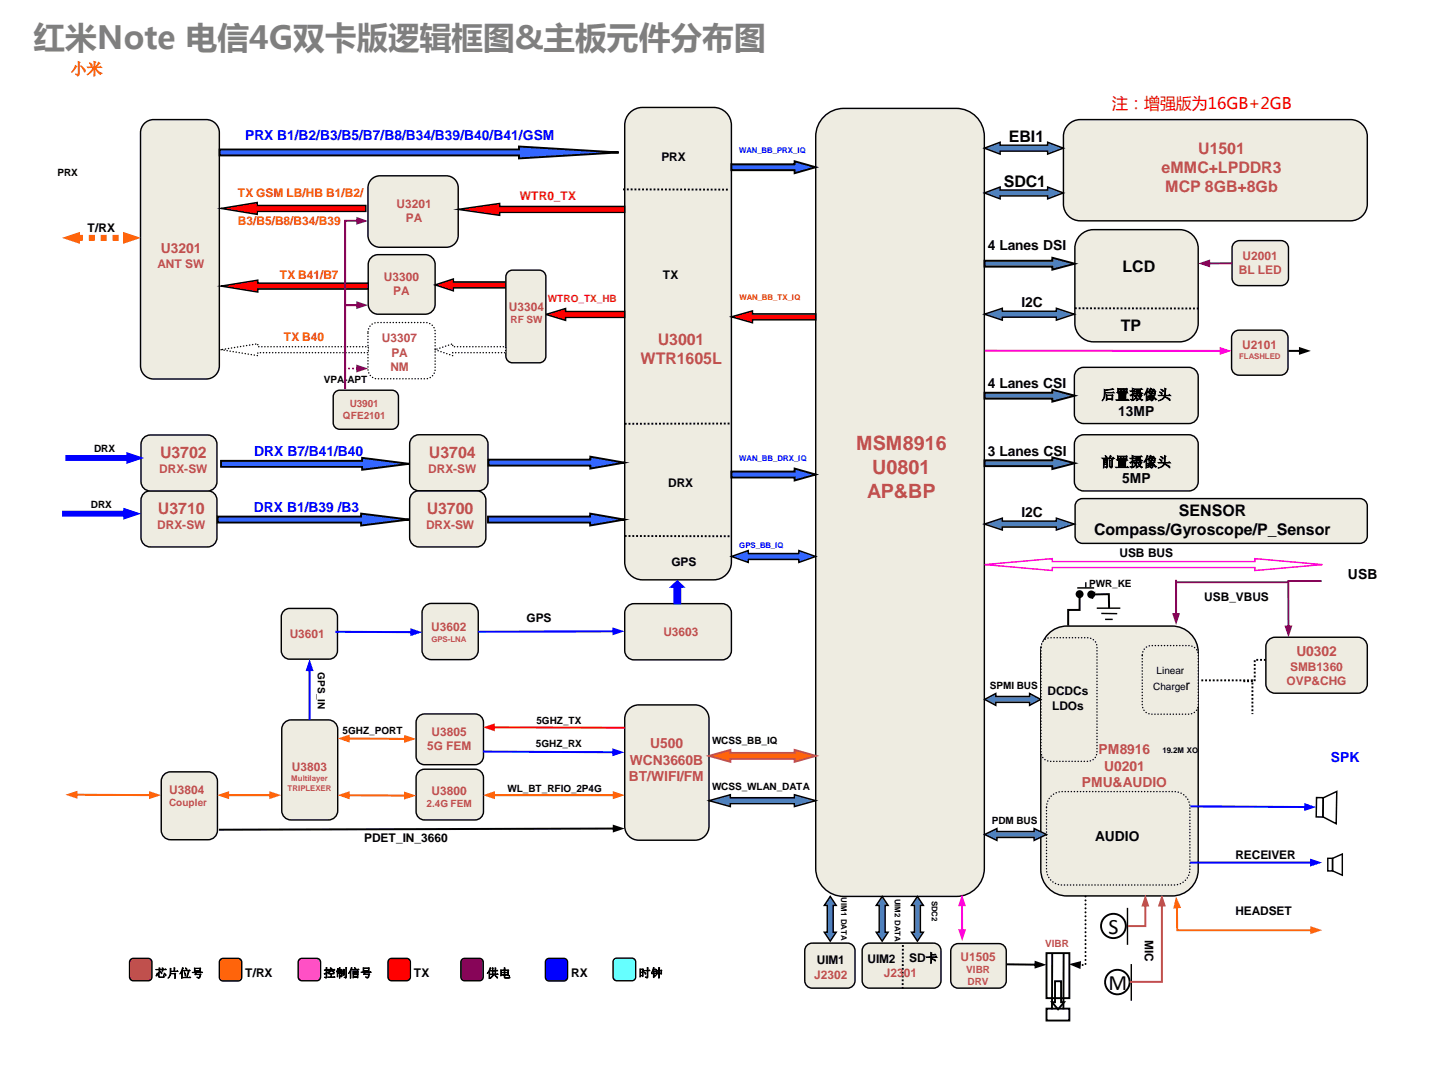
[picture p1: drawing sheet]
<svg xmlns="http://www.w3.org/2000/svg" width="254mm" height="190mm" viewBox="0 0 254 190" stroke-linecap="round" stroke-linejoin="round" font-family="sans-serif">
<path d="M146.2 21a5 5 0 0 1 3.8-1.7h20a5 5 0 0 1 5 5v130a5 5 0 0 1-5 5h-20a5 5 0 0 1-5-5v-130a5 5 0 0 1 1.2-3.3z" fill-rule="evenodd" fill="#eeece1"/>
<path d="M146.2 21a5 5 0 0 1 3.8-1.7h20a5 5 0 0 1 5 5v130a5 5 0 0 1-5 5h-20a5 5 0 0 1-5-5v-130a5 5 0 0 1 1.2-3.3z" fill="none" stroke="#000" stroke-width=".25"/>
<path d="M112 20a3.2 3.2 0 0 1 2.2-.9h12.6a3.2 3.2 0 0 1 3.2 3.2v77.6a3.2 3.2 0 0 1-3.2 3.1h-12.6a3.2 3.2 0 0 1-3.2-3.1v-77.6a3.2 3.2 0 0 1 1-2.3z" fill-rule="evenodd" fill="#eeece1"/>
<path d="M112 20a3.2 3.2 0 0 1 2.2-.9h12.6a3.2 3.2 0 0 1 3.2 3.2v77.6a3.2 3.2 0 0 1-3.2 3.1h-12.6a3.2 3.2 0 0 1-3.2-3.1v-77.6a3.2 3.2 0 0 1 1-2.3z" fill="none" stroke="#000" stroke-width=".25"/>
<path d="M189.7 22.4a2.99 2.99 0 0 1 2.3-1.1h48a3 3 0 0 1 3 2.9v12a3 3 0 0 1-3 3h-48a3 3 0 0 1-3-3v-12l.1-.6z" fill-rule="evenodd" fill="#eeece1"/>
<path d="M189.7 22.4a2.99 2.99 0 0 1 2.3-1.1h48a3 3 0 0 1 3 2.9v12a3 3 0 0 1-3 3h-48a3 3 0 0 1-3-3v-12l.1-.6z" fill="none" stroke="#000" stroke-width=".25"/>
<path d="M191.5 65.8l.7-.5h.4h18.7a1.66 1.66 0 0 1 1.7 1.6v6.7a1.66 1.66 0 0 1-1.7 1.7h-18.7a1.66 1.66 0 0 1-1.6-1.7v-6.7v-.4z" fill-rule="evenodd" fill="#eeece1"/>
<path d="M191.5 65.8l.7-.5h.4h18.7a1.66 1.66 0 0 1 1.7 1.6v6.7a1.66 1.66 0 0 1-1.7 1.7h-18.7a1.66 1.66 0 0 1-1.6-1.7v-6.7v-.4z" fill="none" stroke="#000" stroke-width=".25"/>
<path d="M192 41.8a3.3 3.3 0 0 1 2.4-1h15.3a3.3 3.3 0 0 1 3.3 3.3v13.3a3.3 3.3 0 0 1-3.3 3.3h-15.3a3.3 3.3 0 0 1-3.3-3.3v-13.3a3.3 3.3 0 0 1 .9-2.3z" fill-rule="evenodd" fill="#eeece1"/>
<path d="M192 41.8a3.3 3.3 0 0 1 2.4-1h15.3a3.3 3.3 0 0 1 3.3 3.3v13.3a3.3 3.3 0 0 1-3.3 3.3h-15.3a3.3 3.3 0 0 1-3.3-3.3v-13.3a3.3 3.3 0 0 1 .9-2.3z" fill="none" stroke="#000" stroke-width=".25"/>
<path d="M191.5 77.7l.7-.4h.4h18.7a1.66 1.66 0 0 1 1.7 1.6v6.7a1.66 1.66 0 0 1-1.7 1.6h-18.7a1.66 1.66 0 0 1-1.6-1.6v-6.7v-.4z" fill-rule="evenodd" fill="#eeece1"/>
<path d="M191.5 77.7l.7-.4h.4h18.7a1.66 1.66 0 0 1 1.7 1.6v6.7a1.66 1.66 0 0 1-1.7 1.6h-18.7a1.66 1.66 0 0 1-1.6-1.6v-6.7v-.4z" fill="none" stroke="#000" stroke-width=".25"/>
<path d="M186.7 112.3a4.6 4.6 0 0 1 3-1h18.6a4.7 4.7 0 0 1 4.7 4.6v38.7a4.7 4.7 0 0 1-4.7 4.6h-18.6a4.7 4.7 0 0 1-4.7-4.6v-38.7a4.7 4.7 0 0 1 1.7-3.6z" fill-rule="evenodd" fill="#eeece1"/>
<path d="M186.7 112.3a4.6 4.6 0 0 1 3-1h18.6a4.7 4.7 0 0 1 4.7 4.6v38.7a4.7 4.7 0 0 1-4.7 4.6h-18.6a4.7 4.7 0 0 1-4.7-4.6v-38.7a4.7 4.7 0 0 1 1.7-3.6z" fill="none" stroke="#000" stroke-width=".25"/>
<path d="M112 125.8l1-.5h.5h10a2.5 2.5 0 0 1 2.5 2.5v19a2.5 2.5 0 0 1-2.5 2.5h-10a2.5 2.5 0 0 1-2.5-2.5v-19a2.49 2.49 0 0 1 1-2z" fill-rule="evenodd" fill="#eeece1"/>
<path d="M112 125.8l1-.5h.5h10a2.5 2.5 0 0 1 2.5 2.5v19a2.5 2.5 0 0 1-2.5 2.5h-10a2.5 2.5 0 0 1-2.5-2.5v-19a2.49 2.49 0 0 1 1-2z" fill="none" stroke="#000" stroke-width=".25"/>
<path d="M25.5 22.1a2.33 2.33 0 0 1 1.8-.8h9.4a2.33 2.33 0 0 1 2.3 2.3v41.4a2.33 2.33 0 0 1-2.3 2.4h-9.4a2.33 2.33 0 0 1-2.3-2.4v-41.4v-.5z" fill-rule="evenodd" fill="#eeece1"/>
<path d="M25.5 22.1a2.33 2.33 0 0 1 1.8-.8h9.4a2.33 2.33 0 0 1 2.3 2.3v41.4a2.33 2.33 0 0 1-2.3 2.4h-9.4a2.33 2.33 0 0 1-2.3-2.4v-41.4v-.5z" fill="none" stroke="#000" stroke-width=".25"/>
<path d="M153.8 167.9l.8-.3h11.3a1.33 1.33 0 0 1 1.4 1.3v5.4a1.33 1.33 0 0 1-1.4 1.3h-11.3a1.33 1.33 0 0 1-1.4-1.3v-5.4l.1-.4z" fill-rule="evenodd" fill="#eeece1"/>
<path d="M153.8 167.9l.8-.3h11.3a1.33 1.33 0 0 1 1.4 1.3v5.4a1.33 1.33 0 0 1-1.4 1.3h-11.3a1.33 1.33 0 0 1-1.4-1.3v-5.4l.1-.4z" fill="none" stroke="#000" stroke-width=".25"/>
<path d="M143.6 167.9l.8-.3h6.2a1.33 1.33 0 0 1 1.4 1.3v5.4a1.33 1.33 0 0 1-1.4 1.3h-6.2a1.33 1.33 0 0 1-1.4-1.3v-5.4l.1-.4z" fill-rule="evenodd" fill="#eeece1"/>
<path d="M143.6 167.9l.8-.3h6.2a1.33 1.33 0 0 1 1.4 1.3v5.4a1.33 1.33 0 0 1-1.4 1.3h-6.2a1.33 1.33 0 0 1-1.4-1.3v-5.4l.1-.4z" fill="none" stroke="#000" stroke-width=".25"/>
<path d="M203.5 115.2l.7-.4 .5-.1h6.6a1.66 1.66 0 0 1 1.7 1.7v8.9a1.66 1.66 0 0 1-1.7 1.6h-6.6a1.66 1.66 0 0 1-1.7-1.6v-8.9l.1-.5z" fill-rule="evenodd" fill="#eeece1"/>
<path d="M203.5 115.2l.7-.4 .5-.1h6.6a1.66 1.66 0 0 1 1.7 1.7v8.9a1.66 1.66 0 0 1-1.7 1.6h-6.6a1.66 1.66 0 0 1-1.7-1.6v-8.9l.1-.5z" fill="none" stroke="#000" stroke-width=".25" stroke-dasharray="0 .5"/>
<path d="M66 31.9l1-.6 .5-.1h11.8a2.12 2.12 0 0 1 2.1 2.2v8.4a2.12 2.12 0 0 1-2.1 2.1h-11.8a2.12 2.12 0 0 1-2.1-2.1v-8.4l.1-.6z" fill-rule="evenodd" fill="#eeece1"/>
<path d="M66 31.9l1-.6 .5-.1h11.8a2.12 2.12 0 0 1 2.1 2.2v8.4a2.12 2.12 0 0 1-2.1 2.1h-11.8a2.12 2.12 0 0 1-2.1-2.1v-8.4l.1-.6z" fill="none" stroke="#000" stroke-width=".25"/>
<path d="M66 45.8l.7-.5h.5h8.4a1.76 1.76 0 0 1 1.7 1.7v7.1a1.76 1.76 0 0 1-1.7 1.7h-8.4a1.76 1.76 0 0 1-1.8-1.7v-7.1l.1-.5z" fill-rule="evenodd" fill="#eeece1"/>
<path d="M66 45.8l.7-.5h.5h8.4a1.76 1.76 0 0 1 1.7 1.7v7.1a1.76 1.76 0 0 1-1.7 1.7h-8.4a1.76 1.76 0 0 1-1.8-1.7v-7.1l.1-.5z" fill="none" stroke="#000" stroke-width=".25"/>
<path d="M225.5 113.7l.7-.4 .5-.1h14.7a1.66 1.66 0 0 1 1.6 1.7v6.6a1.66 1.66 0 0 1-1.6 1.7h-14.7a1.66 1.66 0 0 1-1.7-1.7v-6.6l.1-.4z" fill-rule="evenodd" fill="#eeece1"/>
<path d="M225.5 113.7l.7-.4 .5-.1h14.7a1.66 1.66 0 0 1 1.6 1.7v6.6a1.66 1.66 0 0 1-1.6 1.7h-14.7a1.66 1.66 0 0 1-1.7-1.7v-6.6l.1-.4z" fill="none" stroke="#000" stroke-width=".25"/>
<path d="M25.5 87.7l.8-.4 .4-.1h10.2a1.66 1.66 0 0 1 1.7 1.7v6.6a1.66 1.66 0 0 1-1.7 1.7h-10.2a1.66 1.66 0 0 1-1.6-1.7v-6.6v-.5z" fill-rule="evenodd" fill="#eeece1"/>
<path d="M25.5 87.7l.8-.4 .4-.1h10.2a1.66 1.66 0 0 1 1.7 1.7v6.6a1.66 1.66 0 0 1-1.7 1.7h-10.2a1.66 1.66 0 0 1-1.6-1.7v-6.6v-.5z" fill="none" stroke="#000" stroke-width=".25"/>
<path d="M59.4 69.8l.6-.4 .4-.1h9.3a1.16 1.16 0 0 1 1.1 1.2v4.6a1.16 1.16 0 0 1-1.1 1.2h-9.3a1.16 1.16 0 0 1-1.2-1.2v-4.6z" fill-rule="evenodd" fill="#eeece1"/>
<path d="M59.4 69.8l.6-.4 .4-.1h9.3a1.16 1.16 0 0 1 1.1 1.2v4.6a1.16 1.16 0 0 1-1.1 1.2h-9.3a1.16 1.16 0 0 1-1.2-1.2v-4.6z" fill="none" stroke="#000" stroke-width=".25"/>
<path d="M111.5 107.8l.8-.5h.4h15.6a1.66 1.66 0 0 1 1.7 1.6v6.7a1.66 1.66 0 0 1-1.7 1.7h-15.6a1.66 1.66 0 0 1-1.7-1.7v-6.7l.1-.4z" fill-rule="evenodd" fill="#eeece1"/>
<path d="M111.5 107.8l.8-.5h.4h15.6a1.66 1.66 0 0 1 1.7 1.6v6.7a1.66 1.66 0 0 1-1.7 1.7h-15.6a1.66 1.66 0 0 1-1.7-1.7v-6.7l.1-.4z" fill="none" stroke="#000" stroke-width=".25"/>
<path d="M75.5 107.7l.7-.4 .5-.1h6.6a1.66 1.66 0 0 1 1.7 1.7v6.7a1.66 1.66 0 0 1-1.7 1.6h-6.6a1.66 1.66 0 0 1-1.7-1.6v-6.7l.1-.4z" fill-rule="evenodd" fill="#eeece1"/>
<path d="M75.5 107.7l.7-.4 .5-.1h6.6a1.66 1.66 0 0 1 1.7 1.7v6.7a1.66 1.66 0 0 1-1.7 1.6h-6.6a1.66 1.66 0 0 1-1.7-1.6v-6.7l.1-.4z" fill="none" stroke="#000" stroke-width=".25"/>
<path d="M110.7 33.7h19M191.1 54.8h21.9M111 75.3h19M111 95.2l19 .1" fill="none" stroke="#000" stroke-width=".34" stroke-dasharray=".3 .3" stroke-linecap="butt"/>
<path d="M130 98.9l3-1.1v.6h9v-.6l3 1.1-3 1v-.5h-9v.5z" fill-rule="evenodd" fill="#36f"/>
<path d="M130 98.9l3-1.1v.6h9v-.6l3 1.1-3 1v-.5h-9v.5z" fill="none" stroke="#000" stroke-width=".25"/>
<path d="M163.1 159.3l1 1.6h-.5v4.8h.5l-1 1.6-1.1-1.6h.5v-4.8h-.5z" fill-rule="evenodd" fill="#4f81bd"/>
<path d="M163.1 159.3l1 1.6h-.5v4.8h.5l-1 1.6-1.1-1.6h.5v-4.8h-.5z" fill="none" stroke="#000" stroke-width=".25"/>
<path d="M175 55.8l3.2-1v.5h9.6v-.5l3.2 1-3.2 1.1v-.5h-9.6v.5z" fill-rule="evenodd" fill="#4f81bd"/>
<path d="M175 55.8l3.2-1v.5h9.6v-.5l3.2 1-3.2 1.1v-.5h-9.6v.5z" fill="none" stroke="#000" stroke-width=".25"/>
<path d="M175 34.3l2.8-1.1v.6h8.4v-.6l2.8 1.1-2.8 1v-.5h-8.4v.5z" fill-rule="evenodd" fill="#4f81bd"/>
<path d="M175 34.3l2.8-1.1v.6h8.4v-.6l2.8 1.1-2.8 1v-.5h-8.4v.5z" fill="none" stroke="#000" stroke-width=".25"/>
<path d="M175 26.3l2.8-1v.5h8.4v-.5l2.8 1-2.8 1.1v-.5h-8.4v.5z" fill-rule="evenodd" fill="#4f81bd"/>
<path d="M175 26.3l2.8-1v.5h8.4v-.5l2.8 1-2.8 1.1v-.5h-8.4v.5z" fill="none" stroke="#000" stroke-width=".25"/>
<path d="M191.3 89.1l.7-.4 .4-.1h49.3a1.32 1.32 0 0 1 1.3 1.3v5.3a1.32 1.32 0 0 1-1.3 1.4h-49.3a1.32 1.32 0 0 1-1.3-1.4v-5.3z" fill-rule="evenodd" fill="#eeece1"/>
<path d="M191.3 89.1l.7-.4 .4-.1h49.3a1.32 1.32 0 0 1 1.3 1.3v5.3a1.32 1.32 0 0 1-1.3 1.4h-49.3a1.32 1.32 0 0 1-1.3-1.4v-5.3z" fill="none" stroke="#000" stroke-width=".25"/>
<path d="M175 93.1l3.2-1v.5h9.6v-.5l3.2 1-3.2 1.1v-.5h-9.6v.5z" fill-rule="evenodd" fill="#4f81bd"/>
<path d="M175 93.1l3.2-1v.5h9.6v-.5l3.2 1-3.2 1.1v-.5h-9.6v.5z" fill="none" stroke="#000" stroke-width=".25"/>
<path d="M126 134.3l3.8-1v.5h11.4v-.5l3.8 1-3.8 1.1v-.5h-11.4v.5z" fill-rule="evenodd" fill="#f60"/>
<path d="M126 134.3l3.8-1v.5h11.4v-.5l3.8 1-3.8 1.1v-.5h-11.4v.5z" fill="none" stroke="#c0504d" stroke-width=".34"/>
<path d="M126 142.3l3.8-1.1v.6h11.4v-.6l3.8 1.1-3.8 1v-.5h-11.4v.5z" fill-rule="evenodd" fill="#4f81bd"/>
<path d="M126 142.3l3.8-1.1v.6h11.4v-.6l3.8 1.1-3.8 1v-.5h-11.4v.5z" fill="none" stroke="#000" stroke-width=".25"/>
<path d="M85 112.1v.3h24.2v-.4zM108.9 111.5v1.4l2.1-.7z" fill="#00f"/>
<path d="M65.9 57.8l.7-.4 .5-.1h8.6a1.66 1.66 0 0 1 1.6 1.7v6.6a1.66 1.66 0 0 1-1.6 1.7h-8.6a1.66 1.66 0 0 1-1.7-1.7v-6.6l.1-.5z" fill="none" stroke="#000" stroke-width=".25" stroke-dasharray="0 .5"/>
<path d="M13.7 41.7h1v1.1h-1zM15.8 41.7h1v1.1h-1zM17.9 41.7h1.1v1.1h-1.1zM20 41.7h1.1v1.1h-1.1zM22.1 41.7h.3v1.1h-.3zM11 42.3l3.2-1.1v2.1zM21.9 41.2l3.1 1.1-3.1 1z" fill="#f60"/>
<path d="M81.4 37.2l7.4-1v.5h22.2v1h-22.2v.6z" fill-rule="evenodd" fill="#f00"/>
<path d="M81.4 37.2l7.4-1v.5h22.2v1h-22.2v.6z" fill="none" stroke="#000" stroke-width=".25"/>
<path d="M97 55.9l3.5-1.1v.6h10.5v1h-10.5v.5z" fill-rule="evenodd" fill="#f00"/>
<path d="M97 55.9l3.5-1.1v.6h10.5v1h-10.5v.5z" fill="none" stroke="#000" stroke-width=".25"/>
<path d="M39.3 37l6.4-1v.5h19.3v1.1h-19.3v.5z" fill-rule="evenodd" fill="#f00"/>
<path d="M39.3 37l6.4-1v.5h19.3v1.1h-19.3v.5z" fill="none" stroke="#000" stroke-width=".25"/>
<path d="M77.3 50.6l3.3-1v.5h9.7v1.1h-9.7v.5z" fill-rule="evenodd" fill="#f00"/>
<path d="M77.3 50.6l3.3-1v.5h9.7v1.1h-9.7v.5z" fill="none" stroke="#000" stroke-width=".25"/>
<path d="M39.3 62.1l6.5-1v.5h19.6v1.1h-19.6v.5z" fill-rule="evenodd" fill="#fff"/>
<path d="M39.3 62.1l6.5-1v.5h19.6v1.1h-19.6v.5z" fill="none" stroke="#000" stroke-width=".25" stroke-dasharray="0 .5"/>
<path d="M209 103.5h19.9" fill="none" stroke="#800080" stroke-width=".34"/>
<path d="M38.7 91.8h25.5v-.5l8.5 1-8.5 1.1v-.5h-25.5z" fill-rule="evenodd" fill="#36f"/>
<path d="M38.7 91.8h25.5v-.5l8.5 1-8.5 1.1v-.5h-25.5z" fill="none" stroke="#000" stroke-width=".34"/>
<path d="M11 90.8h11.4v1h-11.4zM21.9 90.2l3.2 1.1-3.2 1.1z" fill="#00f"/>
<path d="M39 26.6h53.2v-.6l17.8 1.1-17.8 1.1v-.6h-53.2z" fill-rule="evenodd" fill="#36f"/>
<path d="M39 26.6h53.2v-.6l17.8 1.1-17.8 1.1v-.6h-53.2z" fill="none" stroke="#000" stroke-width=".34"/>
<path d="M147.6 159.3l1 1.6h-.5v4.8h.5l-1 1.6-1.1-1.6h.5v-4.8h-.5z" fill-rule="evenodd" fill="#4f81bd"/>
<path d="M147.6 159.3l1 1.6h-.5v4.8h.5l-1 1.6-1.1-1.6h.5v-4.8h-.5z" fill="none" stroke="#000" stroke-width=".25"/>
<path d="M13.4 141.1h13.5v.4l-13.5-.1zM11.6 141.2l2.2-.7v1.4zM26.5 140.6l2.1 .7-2.1 .7z" fill="#f60"/>
<path d="M185.5 113.8l.8-.4 .4-.1h6.6a1.66 1.66 0 0 1 1.7 1.7v18.6a1.66 1.66 0 0 1-1.7 1.7h-6.6a1.66 1.66 0 0 1-1.7-1.7v-18.6l.1-.5z" fill-rule="evenodd" fill="#eeece1"/>
<path d="M185.5 113.8l.8-.4 .4-.1h6.6a1.66 1.66 0 0 1 1.7 1.7v18.6a1.66 1.66 0 0 1-1.7 1.7h-6.6a1.66 1.66 0 0 1-1.7-1.7v-18.6l.1-.5z" fill="none" stroke="#000" stroke-width=".25" stroke-dasharray="0 .5"/>
<path d="M187 141.3l1.1-.6h.7h19.9a2.77 2.77 0 0 1 2.8 2.7v11.1a2.77 2.77 0 0 1-2.8 2.8h-19.9a2.77 2.77 0 0 1-2.8-2.8v-11.1a2.76 2.76 0 0 1 1-2.1z" fill-rule="evenodd" fill="#eeece1"/>
<path d="M187 141.3l1.1-.6h.7h19.9a2.77 2.77 0 0 1 2.8 2.7v11.1a2.77 2.77 0 0 1-2.8 2.8h-19.9a2.77 2.77 0 0 1-2.8-2.8v-11.1a2.76 2.76 0 0 1 1-2.1z" fill="none" stroke="#000" stroke-width=".25" stroke-dasharray="0 .5"/>
<path d="M175 148.3l2.2-1.1v.6h6.6v-.6l2.2 1.1-2.2 1.1v-.6h-6.6v.6z" fill-rule="evenodd" fill="#4f81bd"/>
<path d="M175 148.3l2.2-1.1v.6h6.6v-.6l2.2 1.1-2.2 1.1v-.6h-6.6v.6z" fill="none" stroke="#000" stroke-width=".25"/>
<path d="M175 124.3l2-1.1v.6h6v-.6l2 1.1-2 1v-.5h-6v.5z" fill-rule="evenodd" fill="#4f81bd"/>
<path d="M175 124.3l2-1.1v.6h6v-.6l2 1.1-2 1v-.5h-6v.5z" fill="none" stroke="#000" stroke-width=".25"/>
<path d="M234.9 103.3h-5.9" fill="none" stroke="#800080" stroke-width=".34"/>
<path d="M225 117.3h-2v3.8h-2M213.5 120.9h9.1v6" fill="none" stroke="#000" stroke-width=".34" stroke-dasharray=".3 .3" stroke-linecap="butt"/>
<path d="M130 56.3l3.8-1.1v.6h11.2v1h-11.2v.6z" fill-rule="evenodd" fill="#f00"/>
<path d="M130 56.3l3.8-1.1v.6h11.2v1h-11.2v.6z" fill="none" stroke="#000" stroke-width=".25"/>
<path d="M130 29.2h11.2v-.5l3.8 1-3.8 1.1v-.6h-11.2z" fill-rule="evenodd" fill="#36f"/>
<path d="M130 29.2h11.2v-.5l3.8 1-3.8 1.1v-.6h-11.2z" fill="none" stroke="#000" stroke-width=".34"/>
<path d="M130 83.8h11.2v-.5l3.8 1-3.8 1.1v-.5h-11.2z" fill-rule="evenodd" fill="#36f"/>
<path d="M130 83.8h11.2v-.5l3.8 1-3.8 1.1v-.5h-11.2z" fill="none" stroke="#000" stroke-width=".34"/>
<path d="M234 141.7l1.2 .1-.1 3.4h-1.1zM235.2 141.8l2.4-1.2-.1 5.8-2.4-1.2z" fill="none" stroke="#000" stroke-width=".26"/>
<path d="M175 62.1l42.1 .1v.3h-42.1zM216.8 61.6l2.1 .8-2.1 .7z" fill="#f0f"/>
<g fill="#00f">
<path d="M211.6 143.1l20.6 .1v.4l-20.6-.1zM231.8 142.7l2.1 .7-2.1 .7z"/>
<path d="M211.5 153.1h21.7v.4h-21.7zM232.9 152.6l2.1 .7-2.1 .7z"/>
</g>
<path d="M209 161.1h.4v4.2l-.2-.2h24v.4h-24.1zM209 159.3l.9 2-1.4 .2zM232.9 164.6l2.1 .7-2.1 .7z" fill="#f90"/>
<g fill="none" stroke="#000" stroke-width=".34">
<circle cx="197.9" cy="164.6" r="2.18"/>
<circle cx="198.6" cy="174.5" r="2.18"/>
</g>
<path d="M200.4 161.3v6.6M201.1 171.3v6.5" fill="none" stroke="#000" stroke-width=".25"/>
<g fill="#c0504d">
<path d="M206.3 160.7v13.8l.2-.2h-5.7v.4h5.9v-14zM206.5 159l-.7 2.1h1.4z"/>
<path d="M203.4 160.7v3.9l.2-.2h-3.1v.3h3.3v-4zM203.6 159l-.7 2.1h1.4z"/>
</g>
<path d="M191.5 104.5h3M193 103.5v.9M194.9 108.1h4.2M195.7 109l2.9 .1M196.4 110.1h1.4" fill="none" stroke="#000" stroke-width=".25"/>
<g fill="#000">
<path d="M191.7 105.6h.4v3h-2.2l.1-.2v2.8h-.3v-3h2.2l-.2 .2zM191.2 105.6a.71 .71 0 0 1 1.4 0 .71 .71 0 0 1-1.4 0z"/>
<path d="M194 105.5v.3h3.1l-.2-.2 .1 2.5h.3v-2.7zM193.3 105.6a.71 .71 0 0 0 1.4 0 .71 .71 0 0 0-1.4 0z"/>
</g>
<path d="M219.5 43l.8-.2h7.4a1.33 1.33 0 0 1 1.3 1.3v5.3a1.33 1.33 0 0 1-1.3 1.4h-7.4a1.33 1.33 0 0 1-1.3-1.4v-5.3l.1-.4z" fill-rule="evenodd" fill="#eeece1"/>
<path d="M219.5 43l.8-.2h7.4a1.33 1.33 0 0 1 1.3 1.3v5.3a1.33 1.33 0 0 1-1.3 1.4h-7.4a1.33 1.33 0 0 1-1.3-1.4v-5.3l.1-.4z" fill="none" stroke="#000" stroke-width=".25"/>
<g fill="#800080">
<path d="M214.7 46.6v.4h4.3v-.4zM213 46.8l2.1 .7v-1.4z"/>
<path d="M228.8 103.3h.4v8.2h-.4zM228.3 111.2h1.4l-.7 2.1z"/>
<path d="M208.9 103v6.3h.3v-6.3zM208.3 109l.7 2.1 .7-2.1z"/>
</g>
<path d="M175 100.3l12-1v.5h36v-.5l12 1-12 1.1v-.5h-36v.5z" fill="none" stroke="#f0f" stroke-width=".25"/>
<path d="M39.2 170.5l.5-.2h2.6a.66 .66 0 0 1 .7 .7v2.7a.66 .66 0 0 1-.7 .6h-2.6a.66 .66 0 0 1-.7-.6v-2.7z" fill-rule="evenodd" fill="#f60"/>
<path d="M39.2 170.5l.5-.2h2.6a.66 .66 0 0 1 .7 .7v2.7a.66 .66 0 0 1-.7 .6h-2.6a.66 .66 0 0 1-.7-.6v-2.7z" fill="none" stroke="#000" stroke-width=".25"/>
<path d="M69.2 170.5l.4-.2h2.7a.66 .66 0 0 1 .6 .7v2.6a.66 .66 0 0 1-.6 .7h-2.7a.66 .66 0 0 1-.6-.7v-2.6z" fill-rule="evenodd" fill="#f00"/>
<path d="M69.2 170.5l.4-.2h2.7a.66 .66 0 0 1 .6 .7v2.6a.66 .66 0 0 1-.6 .7h-2.7a.66 .66 0 0 1-.6-.7v-2.6z" fill="none" stroke="#000" stroke-width=".25"/>
<path d="M97.1 170.5l.5-.2h2.6a.66 .66 0 0 1 .7 .7v2.7a.66 .66 0 0 1-.7 .6h-2.6a.66 .66 0 0 1-.7-.6v-2.7z" fill-rule="evenodd" fill="#00f"/>
<path d="M97.1 170.5l.5-.2h2.6a.66 .66 0 0 1 .7 .7v2.7a.66 .66 0 0 1-.7 .6h-2.6a.66 .66 0 0 1-.7-.6v-2.7z" fill="none" stroke="#000" stroke-width=".25"/>
<path d="M82.1 170.5l.5-.2h2.6a.66 .66 0 0 1 .7 .7v2.6a.66 .66 0 0 1-.7 .7h-2.6a.66 .66 0 0 1-.7-.7v-2.6z" fill-rule="evenodd" fill="#800080"/>
<path d="M82.1 170.5l.5-.2h2.6a.66 .66 0 0 1 .7 .7v2.6a.66 .66 0 0 1-.7 .7h-2.6a.66 .66 0 0 1-.7-.7v-2.6z" fill="none" stroke="#000" stroke-width=".25"/>
<path d="M23.2 170.5l.5-.2h2.6a.66 .66 0 0 1 .7 .7v2.6a.66 .66 0 0 1-.7 .7h-2.6a.66 .66 0 0 1-.7-.7v-2.6z" fill-rule="evenodd" fill="#c0504d"/>
<path d="M23.2 170.5l.5-.2h2.6a.66 .66 0 0 1 .7 .7v2.6a.66 .66 0 0 1-.7 .7h-2.6a.66 .66 0 0 1-.7-.7v-2.6z" fill="none" stroke="#000" stroke-width=".25"/>
<path d="M53.2 170.5l.5-.2h2.6a.66 .66 0 0 1 .7 .7v2.6a.66 .66 0 0 1-.7 .7h-2.6a.66 .66 0 0 1-.7-.7v-2.6z" fill-rule="evenodd" fill="#d03ad2"/>
<path d="M53.2 170.5l.5-.2h2.6a.66 .66 0 0 1 .7 .7v2.6a.66 .66 0 0 1-.7 .7h-2.6a.66 .66 0 0 1-.7-.7v-2.6z" fill="none" stroke="#000" stroke-width=".25"/>
<path d="M109.2 170.5l.4-.2h2.7a.67 .67 0 0 1 .7 .6v2.7a.67 .67 0 0 1-.7 .7h-2.7a.67 .67 0 0 1-.6-.7v-2.7z" fill-rule="evenodd" fill="#6ff"/>
<path d="M109.2 170.5l.4-.2h2.7a.67 .67 0 0 1 .7 .6v2.7a.67 .67 0 0 1-.7 .7h-2.7a.67 .67 0 0 1-.6-.7v-2.7z" fill="none" stroke="#000" stroke-width=".25"/>
<path d="M175 69.8h12v-.5l4.1 1-4.1 1.1v-.6h-12z" fill-rule="evenodd" fill="#4f81bd"/>
<path d="M175 69.8h12v-.5l4.1 1-4.1 1.1v-.6h-12z" fill="none" stroke="#000" stroke-width=".34"/>
<path d="M175 46.3h12v-.5l4.1 1.1-4.1 1v-.5h-12z" fill-rule="evenodd" fill="#4f81bd"/>
<path d="M175 46.3h12v-.5l4.1 1.1-4.1 1v-.5h-12z" fill="none" stroke="#000" stroke-width=".34"/>
<path d="M175 81.8h12v-.5l4.1 1-4.1 1.1v-.6h-12z" fill-rule="evenodd" fill="#4f81bd"/>
<path d="M175 81.8h12v-.5l4.1 1-4.1 1.1v-.6h-12z" fill="none" stroke="#000" stroke-width=".34"/>
<path d="M119.3 104.3l1.1-1 1.1 1h-.6v2.9h-1v-2.9z" fill-rule="evenodd" fill="#00f"/>
<path d="M119.3 104.3l1.1-1 1.1 1h-.6v2.9h-1v-2.9z" fill="none" stroke="#00f" stroke-width=".34"/>
<path d="M25.5 77.8l.8-.4 .4-.1h10.2a1.66 1.66 0 0 1 1.7 1.7v6.6a1.66 1.66 0 0 1-1.7 1.6h-10.2a1.66 1.66 0 0 1-1.6-1.6v-6.6v-.5z" fill-rule="evenodd" fill="#eeece1"/>
<path d="M25.5 77.8l.8-.4 .4-.1h10.2a1.66 1.66 0 0 1 1.7 1.7v6.6a1.66 1.66 0 0 1-1.7 1.6h-10.2a1.66 1.66 0 0 1-1.6-1.6v-6.6v-.5z" fill="none" stroke="#000" stroke-width=".25"/>
<path d="M39.3 81.9h25.1v-.5l8.3 1-8.3 1.1v-.5h-25.1z" fill-rule="evenodd" fill="#36f"/>
<path d="M39.3 81.9h25.1v-.5l8.3 1-8.3 1.1v-.5h-25.1z" fill="none" stroke="#000" stroke-width=".34"/>
<path d="M11.6 80.9h11.4v1h-11.4zM22.5 80.3l3.1 1.1-3.1 1z" fill="#00f"/>
<path d="M73.3 87.7l.7-.4 .5-.1h10.2a1.66 1.66 0 0 1 1.7 1.7v6.6a1.66 1.66 0 0 1-1.7 1.7h-10.2a1.66 1.66 0 0 1-1.7-1.7v-6.6l.1-.5z" fill-rule="evenodd" fill="#eeece1"/>
<path d="M73.3 87.7l.7-.4 .5-.1h10.2a1.66 1.66 0 0 1 1.7 1.7v6.6a1.66 1.66 0 0 1-1.7 1.7h-10.2a1.66 1.66 0 0 1-1.7-1.7v-6.6l.1-.5z" fill="none" stroke="#000" stroke-width=".25"/>
<path d="M73.3 77.7l.7-.4h.5h10.6a1.66 1.66 0 0 1 1.6 1.6v6.6a1.66 1.66 0 0 1-1.6 1.7h-10.6a1.66 1.66 0 0 1-1.7-1.7v-6.6l.1-.4z" fill-rule="evenodd" fill="#eeece1"/>
<path d="M73.3 77.7l.7-.4h.5h10.6a1.66 1.66 0 0 1 1.6 1.6v6.6a1.66 1.66 0 0 1-1.6 1.7h-10.6a1.66 1.66 0 0 1-1.7-1.7v-6.6l.1-.4z" fill="none" stroke="#000" stroke-width=".25"/>
<path d="M86.7 91.8h18.2v-.5l6.1 1-6.1 1.1v-.5h-18.2z" fill-rule="evenodd" fill="#36f"/>
<path d="M86.7 91.8h18.2v-.5l6.1 1-6.1 1.1v-.5h-18.2z" fill="none" stroke="#000" stroke-width=".34"/>
<path d="M86.8 81.7h18.1v-.5l6.1 1-6.1 1.1v-.6h-18.1z" fill-rule="evenodd" fill="#36f"/>
<path d="M86.8 81.7h18.1v-.5l6.1 1-6.1 1.1v-.6h-18.1z" fill="none" stroke="#000" stroke-width=".34"/>
<path d="M90.4 48.2l.7-.2h4.7a1.18 1.18 0 0 1 1.2 1.2v14.1a1.18 1.18 0 0 1-1.2 1.2h-4.7a1.18 1.18 0 0 1-1.2-1.2v-14.1l.1-.4z" fill-rule="evenodd" fill="#eeece1"/>
<path d="M90.4 48.2l.7-.2h4.7a1.18 1.18 0 0 1 1.2 1.2v14.1a1.18 1.18 0 0 1-1.2 1.2h-4.7a1.18 1.18 0 0 1-1.2-1.2v-14.1l.1-.4z" fill="none" stroke="#000" stroke-width=".25"/>
<path d="M77.3 62.1l3.2-1v.5h9.4v1.1h-9.4v.5z" fill-rule="evenodd" fill="#fff"/>
<path d="M77.3 62.1l3.2-1v.5h9.4v1.1h-9.4v.5z" fill="none" stroke="#000" stroke-width=".25" stroke-dasharray="0 .5"/>
<path d="M39.3 50.8l6.5-1v.5h19.6v1.1h-19.6v.5z" fill-rule="evenodd" fill="#f00"/>
<path d="M39.3 50.8l6.5-1v.5h19.6v1.1h-19.6v.5z" fill="none" stroke="#000" stroke-width=".25"/>
<path d="M50.6 108.4l.9-.3h7a1.5 1.5 0 0 1 1.5 1.5v6a1.5 1.5 0 0 1-1.5 1.5h-7a1.5 1.5 0 0 1-1.5-1.5v-6l.1-.5z" fill-rule="evenodd" fill="#eeece1"/>
<path d="M50.6 108.4l.9-.3h7a1.5 1.5 0 0 1 1.5 1.5v6a1.5 1.5 0 0 1-1.5 1.5h-7a1.5 1.5 0 0 1-1.5-1.5v-6l.1-.5z" fill="none" stroke="#000" stroke-width=".25"/>
<path d="M59.6 112.1l13.7 .1v.3l-13.7-.1zM72.9 111.6l2.2 .8-2.2 .6z" fill="#00f"/>
<path d="M219.5 58.9l.7-.2h7.4a1.33 1.33 0 0 1 1.3 1.3v5.3a1.33 1.33 0 0 1-1.3 1.4h-7.4a1.33 1.33 0 0 1-1.3-1.4v-5.3l.1-.4z" fill-rule="evenodd" fill="#eeece1"/>
<path d="M219.5 58.9l.7-.2h7.4a1.33 1.33 0 0 1 1.3 1.3v5.3a1.33 1.33 0 0 1-1.3 1.4h-7.4a1.33 1.33 0 0 1-1.3-1.4v-5.3l.1-.4z" fill="none" stroke="#000" stroke-width=".25"/>
<path d="M229 62.2v.3h2.2v-.3zM230.9 61.7v1.4l2.1-.7z" fill="#000"/>
<path d="M156.8 159.3l1.1 1.6h-.6v4.8h.6l-1.1 1.6-1.1-1.6h.6v-4.8h-.6z" fill-rule="evenodd" fill="#4f81bd"/>
<path d="M156.8 159.3l1.1 1.6h-.6v4.8h.6l-1.1 1.6-1.1-1.6h.6v-4.8h-.6z" fill="none" stroke="#000" stroke-width=".25"/>
<path d="M160.4 175.7l.1-8" fill="none" stroke="#000" stroke-width=".34" stroke-dasharray=".3 .3" stroke-linecap="butt"/>
<path d="M50.6 128.4l.7-.4 .4-.1h6.7a1.66 1.66 0 0 1 1.6 1.7v14.5a1.66 1.66 0 0 1-1.6 1.6h-6.7a1.66 1.66 0 0 1-1.6-1.6v-14.5v-.5z" fill-rule="evenodd" fill="#eeece1"/>
<path d="M50.6 128.4l.7-.4 .4-.1h6.7a1.66 1.66 0 0 1 1.6 1.7v14.5a1.66 1.66 0 0 1-1.6 1.6h-6.7a1.66 1.66 0 0 1-1.6-1.6v-14.5v-.5z" fill="none" stroke="#000" stroke-width=".25"/>
<path d="M74.6 137l.9-.3h8.9a1.5 1.5 0 0 1 1.5 1.5v6a1.5 1.5 0 0 1-1.5 1.5h-8.9a1.5 1.5 0 0 1-1.5-1.5v-6v-.5z" fill-rule="evenodd" fill="#eeece1"/>
<path d="M74.6 137l.9-.3h8.9a1.5 1.5 0 0 1 1.5 1.5v6a1.5 1.5 0 0 1-1.5 1.5h-8.9a1.5 1.5 0 0 1-1.5-1.5v-6v-.5z" fill="none" stroke="#000" stroke-width=".25"/>
<g fill="#f60">
<path d="M87.6 141.1v.4h21.7v-.4zM85.9 141.3l2.1 .7v-1.4zM108.9 140.6v1.4l2.1-.7z"/>
<path d="M61.8 141.1l10.4 .1v.4l-10.4-.1zM60 141.3l2.1-.7v1.4zM71.8 140.7l2.2 .7-2.2 .7z"/>
</g>
<path d="M54.9 118.9v9h.3v-9zM55 117.1l-.7 2.2h1.4z" fill="#00f"/>
<path d="M29.1 137.6l.8-.4h.4h6.7a1.66 1.66 0 0 1 1.7 1.6v8.8a1.66 1.66 0 0 1-1.7 1.6h-6.7a1.66 1.66 0 0 1-1.6-1.6v-8.8v-.4z" fill-rule="evenodd" fill="#eeece1"/>
<path d="M29.1 137.6l.8-.4h.4h6.7a1.66 1.66 0 0 1 1.7 1.6v8.8a1.66 1.66 0 0 1-1.7 1.6h-6.7a1.66 1.66 0 0 1-1.6-1.6v-8.8v-.4z" fill="none" stroke="#000" stroke-width=".25"/>
<path d="M40.4 141.1v.4h7.8v-.4zM38.6 141.3l2.1 .7v-1.4zM47.9 140.6v1.4l2.1-.7z" fill="#f60"/>
<path d="M74.2 127.5l.8-.6h.5h8.9a1.5 1.5 0 0 1 1.5 1.5v6a1.5 1.5 0 0 1-1.5 1.5h-8.9a1.5 1.5 0 0 1-1.5-1.5v-6z" fill-rule="evenodd" fill="#eeece1"/>
<path d="M74.2 127.5l.8-.6h.5h8.9a1.5 1.5 0 0 1 1.5 1.5v6a1.5 1.5 0 0 1-1.5 1.5h-8.9a1.5 1.5 0 0 1-1.5-1.5v-6z" fill="none" stroke="#000" stroke-width=".25"/>
<path d="M61.8 131.1h10.4v.4l-10.4-.1zM60 131.2l2.1-.7v1.5zM71.8 130.6l2.2 .7-2.2 .7z" fill="#f60"/>
<path d="M85.9 133.4l23.3 .1v.4l-23.3-.2zM108.8 133l2.2 .7-2.2 .7z" fill="#00f"/>
<path d="M87.6 129.1l23.4 .1v.3l-23.4-.1zM85.9 129.2l2.1-.7v1.5z" fill="#ff1b1b"/>
<path d="M38.9 147.3v.3l70.4-.2v-.3zM108.9 146.5v1.4l2.1-.7z" fill="#000"/>
<g fill="#800080">
<path d="M61.2 39.1h2.5v.3h-2.4l.2-.2v29.9h-.3zM63.3 38.5l2.1 .8-2.1 .6z"/>
<path d="M61.3 54.1h2.4v.3h-2.4zM63.3 53.5l2.1 .7-2.1 .7z"/>
<path d="M61.2 65.5a.18 .18 0 0 1 .3 0 .18 .18 0 0 1-.3 0zM61.9 65.5a.18 .18 0 0 1 .3 0 .18 .18 0 0 1-.3 0zM62.6 65.5a.18 .18 0 0 1 .3 0 .18 .18 0 0 1-.3 0zM63.3 65.5a.18 .18 0 0 1 .3 0 .18 .18 0 0 1-.3 0zM63.3 64.8l2.1 .7-2.1 .7z"/>
</g>
<path d="M192.8 159.3a.18 .18 0 0 1 .3 0 .18 .18 0 0 1-.3 0zM192.8 160a.18 .18 0 0 1 .3 0 .18 .18 0 0 1-.3 0zM192.8 160.7a.18 .18 0 0 1 .3 0 .18 .18 0 0 1-.3 0zM192.8 161.4a.18 .18 0 0 1 .3 0 .18 .18 0 0 1-.3 0zM192.8 162.1a.18 .18 0 0 1 .3 0 .18 .18 0 0 1-.3 0zM192.8 162.8a.18 .18 0 0 1 .3 0 .18 .18 0 0 1-.3 0zM192.8 163.5a.18 .18 0 0 1 .3 0 .18 .18 0 0 1-.3 0zM192.8 164.2a.18 .18 0 0 1 .3 0 .18 .18 0 0 1-.3 0zM192.8 164.9a.18 .18 0 0 1 .3 0 .18 .18 0 0 1-.3 0zM192.8 165.7a.18 .18 0 0 1 .3 0 .18 .18 0 0 1-.3 0zM192.8 166.4a.18 .18 0 0 1 .3 0 .18 .18 0 0 1-.3 0zM192.8 167.1a.18 .18 0 0 1 .3 0 .18 .18 0 0 1-.3 0zM192.8 167.8a.18 .18 0 0 1 .3 0 .18 .18 0 0 1-.3 0zM192.8 168.5a.18 .18 0 0 1 .3 0 .18 .18 0 0 1-.3 0zM192.8 169.2a.18 .18 0 0 1 .3 0 .18 .18 0 0 1-.3 0zM192.8 169.9a.18 .18 0 0 1 .3 0 .18 .18 0 0 1-.3 0zM192.8 170.6a.18 .18 0 0 1 .3 0 .18 .18 0 0 1-.3 0zM192.8 171.3a.18 .18 0 0 1 .3 0 .18 .18 0 0 1-.3 0zM192.3 171.5a.18 .18 0 0 1 .3 0 .18 .18 0 0 1-.3 0zM190 171.3l2.2-.5-.2 1.4z" fill="#000"/>
<path d="M186 179.2h4.1v2.2h-4.1zM186 169.4h4.1v8h-4.1zM187 169.4v10M187.5 174.4h1.1v3.7h.5l-1 1.3-1.1-1.3h.5zM189.1 169.4l-.1 10" fill="none" stroke="#000" stroke-width=".34"/>
<path d="M169.5 167.9l.8-.2h7.2a1.32 1.32 0 0 1 1.4 1.3v5.3a1.32 1.32 0 0 1-1.4 1.3h-7.2a1.32 1.32 0 0 1-1.3-1.3v-5.3l.1-.4z" fill-rule="evenodd" fill="#eeece1"/>
<path d="M169.5 167.9l.8-.2h7.2a1.32 1.32 0 0 1 1.4 1.3v5.3a1.32 1.32 0 0 1-1.4 1.3h-7.2a1.32 1.32 0 0 1-1.3-1.3v-5.3l.1-.4z" fill="none" stroke="#000" stroke-width=".25"/>
<path d="M170.8 160.7h.4v4.8h-.4zM171 158.9l.7 2.1h-1.4zM170.3 165.1h1.4l-.7 2.2z" fill="#f0f"/>
<path d="M179 171.2l5.3 .1-.1 .3-5.2-.1zM183.9 170.7l2.1 .7-2.1 .7z" fill="#000"/>
<path d="M236 152.5h.9v2.3h-.9zM236.9 152.5l1.7-.7v3.7l-1.7-.7z" fill="none" stroke="#000" stroke-width=".25"/>
<text font-size="5.6" fill="#7f7f7f" x="5.9" y="8.8">红米Note 电信4G双卡版逻辑框图&amp;主板元件分布图</text>
<g font-size="3.9">
<text x="197" y="165.9">S</text>
<text x="197" y="175.9">M</text>
</g>
<g font-size="3.5" fill="#c0504d">
<text x="152.2" y="80">MSM8916</text>
<text x="154.1" y="88.5">AP&amp;BP</text>
<text x="155" y="84.2">U0801</text>
</g>
<text font-size="2.8" fill="#e36c09" x="12.6" y="13.2">小米</text>
<text font-size="2.8" fill="#f00" x="197.7" y="19.3">注：增强版为16GB+2GB</text>
<g font-size="2.8">
<text x="179.3" y="25.3">EBI1</text>
<text x="178.4" y="33.3">SDC1</text>
<text x="199.5" y="48.4">LCD</text>
<text x="199.2" y="58.8">TP</text>
<text x="194.5" y="95">Compass/Gyroscope/P_Sensor</text>
<text x="209.5" y="91.6">SENSOR</text>
</g>
<g font-size="2.8" fill="#c0504d">
<text x="213" y="27.3">U1501</text>
<text x="206.5" y="30.7">eMMC+LPDDR3</text>
<text x="207.1" y="34.1">MCP 8GB+8Gb</text>
<text x="113.8" y="64.7">WTR1605L</text>
<text x="116.9" y="61.3">U3001</text>
<text x="28.4" y="81.3">U3702</text>
<text x="76.2" y="81.3">U3704</text>
<text x="28.1" y="91.3">U3710</text>
<text x="75.9" y="91.3">U3700</text>
</g>
<g font-size="2.5" fill="#00f">
<text x="43.6" y="24.9">PRX B1/B2/B3/B5/B7/B8/B34/B39/B40/B41/GSM</text>
<text x="45.2" y="81">DRX B7/B41/B40</text>
<text x="45.1" y="90.9">DRX B1/B39 /B3</text>
<text x="236.6" y="135.5">SPK</text>
</g>
<g font-size="2.5" fill="#c0504d">
<text x="28.6" y="45">U3201</text>
<text x="230.4" y="116.6">U0302</text>
<text x="111.9" y="135.9">WCN3660B</text>
<text x="115.6" y="132.9">U500</text>
<text x="195.3" y="134">PM8916</text>
<text x="196.3" y="136.9">U0201</text>
<text x="111.8" y="138.8">BT/WIFI/FM</text>
<text x="192.3" y="139.9">PMU&amp;AUDIO</text>
</g>
<g font-size="2.5">
<text x="175.6" y="44.5">4 Lanes DSI</text>
<text x="181.6" y="54.5">I2C</text>
<text x="175.6" y="69">4 Lanes CSI</text>
<text x="195.8" y="71">后置摄像头</text>
<text x="198.8" y="74">13MP</text>
<text x="175.6" y="81">3 Lanes CSI</text>
<text x="195.7" y="82.9">前置摄像头</text>
<text x="199.5" y="85.9">5MP</text>
<text x="181.6" y="91.9">I2C</text>
<text x="239.6" y="103">USB</text>
<text x="210.7" y="122.6">r</text>
<text x="194.7" y="149.5">AUDIO</text>
</g>
<g font-size="2.1">
<text x="117.6" y="28.6">PRX</text>
<text x="15.6" y="41.3">T/RX</text>
<text x="117.8" y="49.7">TX</text>
<text x="118.8" y="86.6">DRX</text>
<text x="119.3" y="100.6">GPS</text>
<text x="199" y="99">USB BUS</text>
<text x="214.1" y="106.8">USB_VBUS</text>
<text x="93.6" y="110.6">GPS</text>
<text x="186.2" y="123.6">DCDCs</text>
<text x="187" y="126.1">LDOs</text>
<text x="64.7" y="149.7">PDET_IN_3660</text>
<text x="219.6" y="152.6">RECEIVER</text>
<text x="203.5" y="167.1" transform="rotate(90 203.5 167.1)">MIC</text>
<text x="219.6" y="162.7">HEADSET</text>
<text x="27.6" y="173.7">芯片位号</text>
<text x="43.6" y="173.7">T/RX</text>
<text x="57.5" y="173.6">控制信号</text>
<text x="73.6" y="173.7">TX</text>
<text x="86.5" y="173.7">供电</text>
<text x="101.5" y="173.7">RX</text>
<text x="113.6" y="173.6">时钟</text>
<text x="145.2" y="171.3">UIM1</text>
<text x="154.2" y="171.1">UIM2</text>
<text x="161.6" y="171">SD卡</text>
</g>
<g font-size="2.1" fill="#f30">
<text x="42.3" y="35">TX GSM LB/HB B1/B2/</text>
<text x="42.3" y="40.1">B3/B5/B8/B34/B39</text>
<text x="49.7" y="49.6">TX B41/B7</text>
<text x="50.5" y="60.6">TX B40</text>
</g>
<text font-size="2.1" fill="#ff1b1b" x="92.4" y="35.5">WTR0_TX</text>
<g font-size="2.1" fill="#c0504d">
<text x="70.5" y="37">U3201</text>
<text x="72.2" y="39.5">PA</text>
<text x="28" y="47.6">ANT SW</text>
<text x="220.9" y="46.1">U2001</text>
<text x="68.2" y="50">U3300</text>
<text x="69.9" y="52.5">PA</text>
<text x="220.2" y="48.7">BL LED</text>
<text x="90.4" y="55.3">U3304</text>
<text x="67.9" y="60.9">U3307</text>
<text x="69.4" y="65.9">NM</text>
<text x="69.6" y="63.4">PA</text>
<text x="220.8" y="62.1">U2101</text>
<text x="28.3" y="84.1">DRX-SW</text>
<text x="76.1" y="84.1">DRX-SW</text>
<text x="28" y="94">DRX-SW</text>
<text x="75.7" y="94">DRX-SW</text>
<text x="51.5" y="113.3">U3601</text>
<text x="76.6" y="112.2">U3602</text>
<text x="117.9" y="113">U3603</text>
<text x="229.3" y="119.2">SMB1360</text>
<text x="228.7" y="121.7">OVP&amp;CHG</text>
<text x="76.7" y="130.8">U3805</text>
<text x="51.9" y="137">U3803</text>
<text x="75.9" y="133.4">5G FEM</text>
<text x="30.1" y="141">U3804</text>
<text x="76.7" y="141.2">U3800</text>
<text x="144.7" y="173.9">J2302</text>
<text x="157.1" y="173.6">J2301</text>
<text x="170.7" y="170.7">U1505</text>
</g>
<g font-size="1.8">
<text x="10.2" y="31.2">PRX</text>
<text x="57.6" y="68">VPA</text>
<text x="61.2" y="68">-</text>
<text x="61.8" y="68">APT</text>
<text x="16.7" y="80.3">DRX</text>
<text x="16.2" y="90.3">DRX</text>
<text x="193.6" y="104.3">PWR_KE</text>
<text x="193.6" y="106.4">Y</text>
<text x="56.5" y="119.5" transform="rotate(90 56.5 119.5)">GPS_IN</text>
<text x="205.6" y="119.8">Linear</text>
<text x="175.9" y="122.5">SPMI BUS</text>
<text x="205" y="122.6">Charge</text>
<text x="60.9" y="130.5">5GHZ_PORT</text>
<text x="95.3" y="128.6">5GHZ_TX</text>
<text x="95.2" y="132.8">5GHZ_RX</text>
<text x="126.6" y="132.3">WCSS_BB_IQ</text>
<text x="90.2" y="140.7">WL_BT_RFIO_2P4G</text>
<text x="126.6" y="140.3">WCSS_WLAN_DATA</text>
<text x="176.3" y="146.4">PDM BUS</text>
</g>
<text font-size="1.8" fill="#ff1b1b" x="97.4" y="53.7">WTRO_TX_HB</text>
<g font-size="1.8" fill="#c0504d">
<text x="90.7" y="57.5">RF SW</text>
<text x="61" y="74.4">QFE2101</text>
<text x="62.2" y="72.3">U3901</text>
<text x="30.1" y="143.2">Coupler</text>
<text x="75.8" y="143.4">2.4G FEM</text>
<text x="171.7" y="172.9">VIBR</text>
<text x="185.8" y="168.2">VIBR</text>
<text x="172" y="175">DRV</text>
</g>
<g font-size="1.4" fill="#00f">
<text x="131.4" y="27.2">WAN_BB_PRX_IQ</text>
<text x="131.4" y="81.9">WAN_BB_DRX_IQ</text>
<text x="131.4" y="97.4">GPS_BB_IQ</text>
</g>
<text font-size="1.4" fill="#f30" x="131.4" y="53.3">WAN_BB_TX_IQ</text>
<g font-size="1.4" fill="#c0504d">
<text x="220.3" y="63.9">FLASHLED</text>
<text x="76.7" y="114">GPS-LNA</text>
<text x="51.1" y="140.5">TRIPLEXER</text>
<text x="51.7" y="138.8">Multilayer</text>
</g>
<g font-size="1.4">
<text x="206.6" y="133.9">19.2M XO</text>
<text x="149.5" y="159.5" transform="rotate(90 149.5 159.5)">UIM1 DATA</text>
<text x="159.1" y="159.7" transform="rotate(90 159.1 159.7)">UIM2 DATA</text>
<text x="165.6" y="160.1" transform="rotate(90 165.6 160.1)">SDC2</text>
</g>
</svg>
